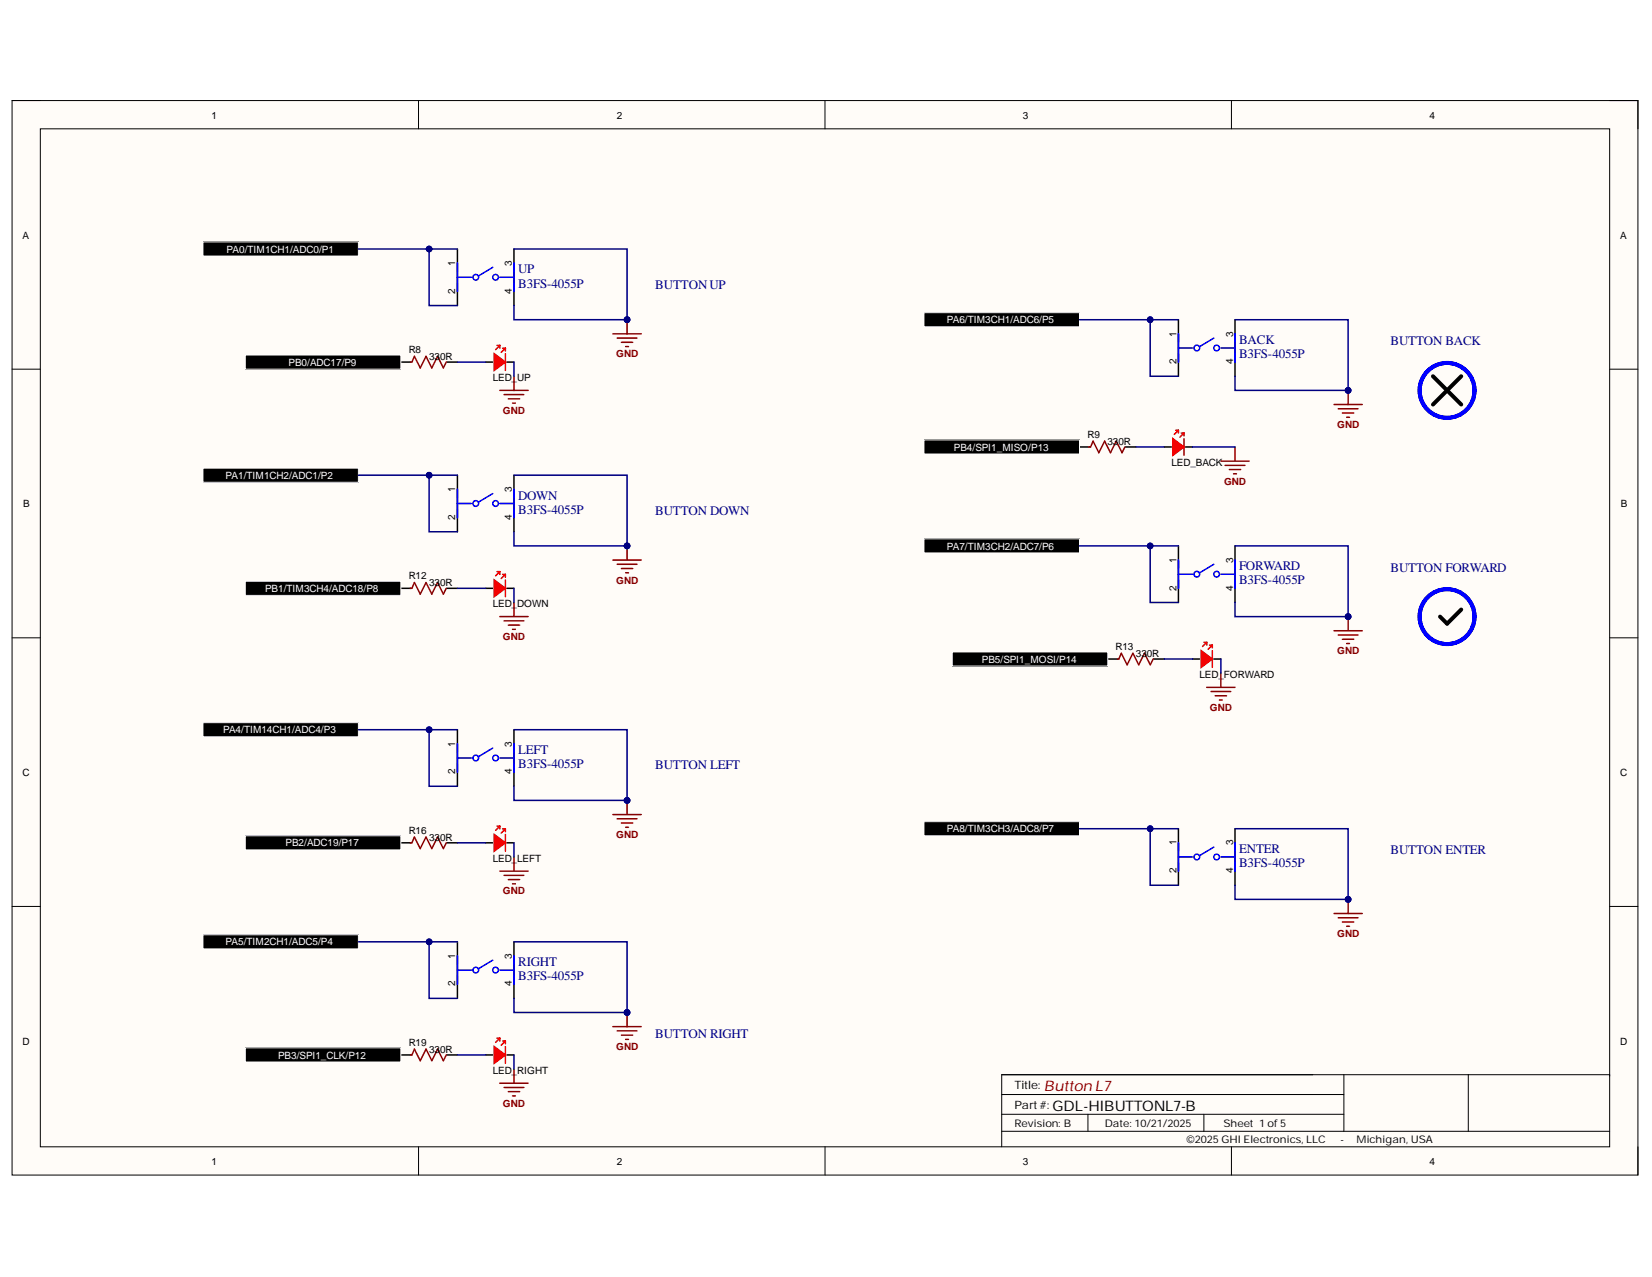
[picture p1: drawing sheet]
<svg xmlns="http://www.w3.org/2000/svg" width="279mm" height="216mm" viewBox="0 0 279 216" stroke-linecap="round" stroke-linejoin="round" font-family="sans-serif">
<path d="M2 17h275v181.7h-275z" fill-rule="evenodd" fill="#fffcf8"/>
<path d="M2 17h275v181.7h-275z" fill="none" stroke="#000" stroke-width=".17"/>
<path d="M6.8 21.8h265.4v172.1h-265.4z" fill-rule="evenodd" fill="#fffcf8"/>
<g fill="none" stroke="#000" stroke-width=".17">
<path d="M2 17h4.8M70.8 17v4.8M139.5 17v4.8M208.3 17v4.8M272.2 17h4.8v4.8M6.8 21.8h265.4v172.1h-265.4zM2 62.4h4.8M272.2 62.4h4.8M2 107.8h4.8M272.2 107.8h4.8M2 153.3h4.8M272.2 153.3h4.8"/>
<path d="M70.8 193.9v4.8M139.5 193.9v4.8M169.4 188.4h57.9M169.4 191.3h102.8M169.4 185.1h57.9M184 188.4v2.9M203.6 188.4v2.9M208.3 193.9v4.8M227.3 181.7v9.6M248.3 181.7v9.6M272.2 181.9v-.2h-102.8v12.2M277 193.9v4.8"/>
</g>
<path d="M103.7 56.4h4.7M104.4 57.2h3.3M105.1 57.9h1.9M105.8 58.6h.5M106.1 54.1v2.3" fill="none" stroke="#800000" stroke-width=".25"/>
<circle cx="106.1" cy="54" r=".48" fill="#000080"/>
<circle cx="106.1" cy="54" r=".48" fill="none" stroke="#000080" stroke-width=".17"/>
<path d="M82.1 61.2h1.2M85.7 61.2h1.2" fill="none" stroke="#000" stroke-width=".25"/>
<path d="M85 58.9h.5v.4" fill="none" stroke="#f00" stroke-width=".25"/>
<path d="M83.6 59.8l1.9 1.4-1.9 1.4z" fill="#f00"/>
<path d="M83.6 59.8l1.9 1.4-1.9 1.4zM84.1 58.4h.4M84.5 58.4v.5M84.5 58.4l-.7 .7M85.5 59.8v2.8M85.5 58.9l-.7 .7" fill="none" stroke="#f00" stroke-width=".25"/>
<path d="M67.8 61.2h1.7M75.6 61.2h1.8" fill="none" stroke="#000" stroke-width=".25"/>
<path d="M69.4 61.2h.3l.4-1 1 2 1-2 .9 2 1-2 1 2 .5-1" fill="none" stroke="#980000" stroke-width=".25"/>
<path d="M103.7 94.7h4.7M104.4 95.4h3.3M105.1 96.1h1.9M105.8 96.8h.5M106.1 92.3v2.4" fill="none" stroke="#800000" stroke-width=".25"/>
<circle cx="106.1" cy="92.3" r=".48" fill="#000080"/>
<circle cx="106.1" cy="92.3" r=".48" fill="none" stroke="#000080" stroke-width=".17"/>
<path d="M82.1 99.5h1.2M85.7 99.5h1.2" fill="none" stroke="#000" stroke-width=".25"/>
<path d="M85 97.1h.5v.5" fill="none" stroke="#f00" stroke-width=".25"/>
<path d="M83.6 98.1l1.9 1.4-1.9 1.4z" fill="#f00"/>
<path d="M83.6 98.1l1.9 1.4-1.9 1.4zM84.1 96.6h.4M84.5 96.6v.5M84.5 96.6l-.7 .7M85.5 98.1v2.8M85.5 97.1l-.7 .7" fill="none" stroke="#f00" stroke-width=".25"/>
<path d="M67.8 99.5h1.7M75.6 99.5h1.8" fill="none" stroke="#000" stroke-width=".25"/>
<path d="M69.4 99.5h.3l.4-1 1 1.9 1-1.9 .9 1.9 1-1.9 1 1.9 .5-.9" fill="none" stroke="#980000" stroke-width=".25"/>
<path d="M103.7 137.7h4.7M104.4 138.4h3.3M105.1 139.1h1.9M105.8 139.9h.5M106.1 135.3v2.4" fill="none" stroke="#800000" stroke-width=".25"/>
<circle cx="106.1" cy="135.3" r=".48" fill="#000080"/>
<circle cx="106.1" cy="135.3" r=".48" fill="none" stroke="#000080" stroke-width=".17"/>
<path d="M82.1 142.5h1.2M85.7 142.5h1.2" fill="none" stroke="#000" stroke-width=".25"/>
<path d="M85 140.1h.5v.5" fill="none" stroke="#f00" stroke-width=".25"/>
<path d="M83.6 141.1l1.9 1.4-1.9 1.4z" fill="#f00"/>
<path d="M84.1 139.7h.4M84.5 139.7v.4M84.5 139.7l-.7 .7M83.6 141.1l1.9 1.4-1.9 1.4zM85.5 141.1v2.8M85.5 140.1l-.7 .8" fill="none" stroke="#f00" stroke-width=".25"/>
<path d="M67.8 142.5h1.7M75.6 142.5h1.8" fill="none" stroke="#000" stroke-width=".25"/>
<path d="M69.4 142.5h.3l.4-1 1 2 1-2 .9 2 1-2 1 2 .5-1" fill="none" stroke="#980000" stroke-width=".25"/>
<path d="M103.7 173.6h4.7M104.4 174.3h3.3M105.1 175h1.9M105.8 175.7h.5M106.1 171.2v2.4" fill="none" stroke="#800000" stroke-width=".25"/>
<circle cx="106.1" cy="171.2" r=".48" fill="#000080"/>
<circle cx="106.1" cy="171.2" r=".48" fill="none" stroke="#000080" stroke-width=".17"/>
<path d="M82.1 178.4h1.2M85.7 178.4h1.2" fill="none" stroke="#000" stroke-width=".25"/>
<path d="M85 176h.5v.5" fill="none" stroke="#f00" stroke-width=".25"/>
<path d="M83.6 176.9l1.9 1.5-1.9 1.4z" fill="#f00"/>
<path d="M83.6 176.9l1.9 1.5-1.9 1.4zM84.1 175.5h.4M84.5 175.5v.5M84.5 175.5l-.7 .7M85.5 176.9v2.9M85.5 176l-.7 .7" fill="none" stroke="#f00" stroke-width=".25"/>
<path d="M67.8 178.4h1.7M75.6 178.4h1.8" fill="none" stroke="#000" stroke-width=".25"/>
<path d="M69.4 178.4h.3l.4-1 1 1.9 1-1.9 .9 1.9 1-1.9 1 1.9 .5-.9" fill="none" stroke="#980000" stroke-width=".25"/>
<path d="M225.6 68.4h4.8M226.3 69.1h3.4M227 69.8h2M227.8 70.5h.4M228 66v2.4" fill="none" stroke="#800000" stroke-width=".25"/>
<circle cx="228" cy="66" r=".48" fill="#000080"/>
<circle cx="228" cy="66" r=".48" fill="none" stroke="#000080" stroke-width=".17"/>
<path d="M196.9 75.6h1.2M200.5 75.6h1.2" fill="none" stroke="#000" stroke-width=".25"/>
<path d="M199.8 73.2h.4v.5" fill="none" stroke="#f00" stroke-width=".25"/>
<path d="M198.4 74.2l1.8 1.4-1.8 1.4z" fill="#f00"/>
<path d="M198.4 74.2l1.8 1.4-1.8 1.4zM198.8 72.7h.5M199.3 72.7v.5M199.3 72.7l-.7 .7M200.2 74.2v2.8M200.2 73.2l-.7 .7" fill="none" stroke="#f00" stroke-width=".25"/>
<path d="M182.6 75.6h1.7M190.3 75.6h1.8" fill="none" stroke="#000" stroke-width=".25"/>
<path d="M184.1 75.6h.3l.5-1 .9 1.9 1-1.9 1 1.9 1-1.9 1 1.9 .5-.9" fill="none" stroke="#980000" stroke-width=".25"/>
<path d="M225.6 106.6h4.8M226.3 107.4h3.4M227 108.1h2M227.8 108.8h.4M228 104.3v2.3" fill="none" stroke="#800000" stroke-width=".25"/>
<circle cx="228" cy="104.3" r=".48" fill="#000080"/>
<circle cx="228" cy="104.3" r=".48" fill="none" stroke="#000080" stroke-width=".17"/>
<path d="M201.7 111.4h1.2M205.3 111.4h1.2" fill="none" stroke="#000" stroke-width=".25"/>
<path d="M204.6 109.1h.4v.4" fill="none" stroke="#f00" stroke-width=".25"/>
<path d="M203.2 110l1.8 1.4-1.8 1.4z" fill="#f00"/>
<path d="M203.2 110l1.8 1.4-1.8 1.4zM203.6 108.6h.5M204.1 108.6v.5M204.1 108.6l-.7 .7M205 110v2.8M205 109.1l-.7 .7" fill="none" stroke="#f00" stroke-width=".25"/>
<path d="M187.4 111.4h1.6M195.1 111.4h1.8" fill="none" stroke="#000" stroke-width=".25"/>
<path d="M188.9 111.4h.3l.4-1 1 2 1-2 1 2 1-2 .9 2 .5-1" fill="none" stroke="#980000" stroke-width=".25"/>
<path d="M225.6 154.4h4.8M226.3 155.2h3.4M227 155.9h2M227.8 156.6h.4M228 152.1v2.3" fill="none" stroke="#800000" stroke-width=".25"/>
<circle cx="228" cy="152.1" r=".48" fill="#000080"/>
<circle cx="228" cy="152.1" r=".48" fill="none" stroke="#000080" stroke-width=".17"/>
<g fill="none" stroke="#000" stroke-width=".25">
<path d="M77.4 42.1v9.6M86.9 46.9v4.8M199.3 54.1v9.5M208.9 54.1v9.5M77.4 80.3v9.6M86.9 80.3v9.6M199.3 92.3v9.6M208.9 92.3v9.6M77.4 123.4v9.5M86.9 123.4v9.5M77.4 159.2v9.6M86.9 159.2v9.6"/>
<path d="M199.3 140.1v9.6M208.9 140.1v9.6"/>
</g>
<g fill="none" stroke="#00f" stroke-width=".25">
<path d="M77.4 46.9h2.4M77.4 44.5v4.8M83.3 45.2l-2.4 1.4M86.9 46.9v2.4M199.3 58.8h2.4M199.3 56.4v4.8M205.3 57.2l-2.4 1.4M206.5 58.8h2.4M208.9 56.4v4.8M77.4 82.7v4.8M77.4 85.1h2.4M83.3 83.5l-2.4 1.4"/>
<path d="M84.5 85.1h2.4M86.9 82.7v4.8M199.3 94.7v4.8M199.3 97.1h2.4M205.3 95.4l-2.4 1.4M206.5 97.1h2.4M208.9 94.7v4.8M77.4 125.8v4.7M77.4 128.2h2.4M83.3 126.5l-2.4 1.4M84.5 128.2h2.4M86.9 125.8v4.7"/>
<path d="M199.3 142.5v4.8M199.3 144.9h2.4M205.3 143.2l-2.4 1.4M206.5 144.9h2.4M208.9 142.5v4.8M77.4 161.6v4.8M77.4 164h2.4M83.3 162.3l-2.4 1.5M84.5 164h2.4M86.9 161.6v4.8"/>
<circle cx="80.5" cy="46.9" r=".48"/>
<circle cx="83.8" cy="46.9" r=".48"/>
<circle cx="202.4" cy="58.8" r=".48"/>
<circle cx="205.8" cy="58.8" r=".48"/>
<circle cx="80.5" cy="85.1" r=".48"/>
<circle cx="83.8" cy="85.1" r=".48"/>
<circle cx="202.4" cy="97.1" r=".48"/>
<circle cx="205.8" cy="97.1" r=".48"/>
<circle cx="80.5" cy="128.2" r=".48"/>
<circle cx="83.8" cy="128.2" r=".48"/>
<circle cx="202.4" cy="144.9" r=".48"/>
<circle cx="205.8" cy="144.9" r=".48"/>
<circle cx="80.5" cy="164" r=".48"/>
<circle cx="83.8" cy="164" r=".48"/>
</g>
<g fill="#000">
<path d="M34.3 40.9h26.3v2.4h-26.3z" fill-rule="evenodd"/>
<path d="M156.3 52.9h26.3v2.4h-26.3z" fill-rule="evenodd"/>
<path d="M34.3 79.1h26.3v2.4h-26.3z" fill-rule="evenodd"/>
<path d="M41.5 60h26.3v2.4h-26.3z" fill-rule="evenodd"/>
<path d="M156.3 74.4h26.3v2.4h-26.3z" fill-rule="evenodd"/>
<path d="M41.5 98.3h26.3v2.4h-26.3z" fill-rule="evenodd"/>
<path d="M156.3 91.1h26.3v2.4h-26.3z" fill-rule="evenodd"/>
<path d="M161.1 110.2h26.3v2.4h-26.3z" fill-rule="evenodd"/>
<path d="M34.3 122.2h26.3v2.4h-26.3z" fill-rule="evenodd"/>
<path d="M156.3 138.9h26.3v2.4h-26.3z" fill-rule="evenodd"/>
<path d="M34.3 158h26.3v2.4h-26.3z" fill-rule="evenodd"/>
<path d="M41.5 141.3h26.3v2.4h-26.3z" fill-rule="evenodd"/>
<path d="M41.5 177.2h26.3v2.4h-26.3z" fill-rule="evenodd"/>
</g>
<g fill="none" stroke="#fff" stroke-width=".17">
<path d="M34.3 40.9h26.3v2.4h-26.3zM156.3 52.9h26.3v2.4h-26.3zM34.3 79.1h26.3v2.4h-26.3zM41.5 60h26.3v2.4h-26.3zM156.3 74.4h26.3v2.4h-26.3zM41.5 98.3h26.3v2.4h-26.3zM156.3 91.1h26.3v2.4h-26.3zM161.1 110.2h26.3v2.4h-26.3zM34.3 122.2h26.3v2.4h-26.3zM156.3 138.9h26.3v2.4h-26.3zM34.3 158h26.3v2.4h-26.3zM41.5 141.3h26.3v2.4h-26.3z"/>
<path d="M41.5 177.2h26.3v2.4h-26.3z"/>
</g>
<g fill="none" stroke="#800000" stroke-width=".25">
<path d="M84.5 66h4.8M85.2 66.7h3.4M86 67.4h1.9M86.7 68.2h.5M86.9 63.6v2.4M206.5 78h4.8M207.2 78.7h3.3M207.9 79.4h1.9M208.9 75.6v2.4M208.6 80.1h.5M84.5 104.2h4.8M85.2 105h3.4"/>
<path d="M86 105.7h1.9M86.7 106.4h.5M86.9 101.9v2.3M204.1 116.2h4.8M204.8 116.9h3.4M205.5 117.6h1.9M206.2 118.4h.5M206.5 113.8v2.4M84.5 147.3h4.8M85.2 148h3.4M86 148.7h1.9M86.7 149.4h.5"/>
<path d="M86.9 144.9v2.4M84.5 183.1h4.8M85.3 183.9h3.3M86 184.6h1.9M86.7 185.3h.5M86.9 180.7v2.4"/>
</g>
<g fill="none" stroke="#00f" stroke-width=".68">
<circle cx="244.7" cy="66" r="4.6"/>
<circle cx="244.7" cy="104.3" r="4.6"/>
</g>
<path d="M242.4 63.6l4.7 4.8M247.1 63.6l-4.7 4.8M247.1 103.1l-2.4 2.3-1.2-1.1" fill="none" stroke="#000" stroke-width=".68"/>
<path d="M86.9 42.1h19.2v12M77.4 61.2h4.7" fill="none" stroke="#000080" stroke-width=".25"/>
<circle cx="106.1" cy="54" r=".48" fill="#000080"/>
<circle cx="106.1" cy="54" r=".48" fill="none" stroke="#000080" stroke-width=".17"/>
<path d="M86.9 51.7v2.4h19.2" fill="none" stroke="#000080" stroke-width=".25"/>
<circle cx="106.1" cy="54" r=".48" fill="#000080"/>
<circle cx="106.1" cy="54" r=".48" fill="none" stroke="#000080" stroke-width=".17"/>
<path d="M77.4 99.5h4.7M86.9 80.3h19.2v12" fill="none" stroke="#000080" stroke-width=".25"/>
<circle cx="106.1" cy="92.3" r=".48" fill="#000080"/>
<circle cx="106.1" cy="92.3" r=".48" fill="none" stroke="#000080" stroke-width=".17"/>
<path d="M86.9 89.9v2.4h19.2" fill="none" stroke="#000080" stroke-width=".25"/>
<circle cx="106.1" cy="92.3" r=".48" fill="#000080"/>
<circle cx="106.1" cy="92.3" r=".48" fill="none" stroke="#000080" stroke-width=".17"/>
<path d="M86.9 123.4h19.2v11.9M77.4 142.5h4.7" fill="none" stroke="#000080" stroke-width=".25"/>
<circle cx="106.1" cy="135.3" r=".48" fill="#000080"/>
<circle cx="106.1" cy="135.3" r=".48" fill="none" stroke="#000080" stroke-width=".17"/>
<path d="M86.9 132.9v2.4h19.2" fill="none" stroke="#000080" stroke-width=".25"/>
<circle cx="106.1" cy="135.3" r=".48" fill="#000080"/>
<circle cx="106.1" cy="135.3" r=".48" fill="none" stroke="#000080" stroke-width=".17"/>
<path d="M86.9 159.2h19.2v12M77.4 178.4h4.7" fill="none" stroke="#000080" stroke-width=".25"/>
<circle cx="106.1" cy="171.2" r=".48" fill="#000080"/>
<circle cx="106.1" cy="171.2" r=".48" fill="none" stroke="#000080" stroke-width=".17"/>
<path d="M86.9 168.8v2.4h19.2" fill="none" stroke="#000080" stroke-width=".25"/>
<circle cx="106.1" cy="171.2" r=".48" fill="#000080"/>
<circle cx="106.1" cy="171.2" r=".48" fill="none" stroke="#000080" stroke-width=".17"/>
<path d="M208.9 54.1h19.1v11.9M192.1 75.6h4.8" fill="none" stroke="#000080" stroke-width=".25"/>
<circle cx="228" cy="66" r=".48" fill="#000080"/>
<circle cx="228" cy="66" r=".48" fill="none" stroke="#000080" stroke-width=".17"/>
<path d="M208.9 63.6v2.4h19.1" fill="none" stroke="#000080" stroke-width=".25"/>
<circle cx="228" cy="66" r=".48" fill="#000080"/>
<circle cx="228" cy="66" r=".48" fill="none" stroke="#000080" stroke-width=".17"/>
<path d="M208.9 92.3h19.1v12M196.9 111.4h4.8" fill="none" stroke="#000080" stroke-width=".25"/>
<circle cx="228" cy="104.3" r=".48" fill="#000080"/>
<circle cx="228" cy="104.3" r=".48" fill="none" stroke="#000080" stroke-width=".17"/>
<path d="M208.9 101.9v2.4h19.1" fill="none" stroke="#000080" stroke-width=".25"/>
<circle cx="228" cy="104.3" r=".48" fill="#000080"/>
<circle cx="228" cy="104.3" r=".48" fill="none" stroke="#000080" stroke-width=".17"/>
<path d="M208.9 140.1h19.1v12" fill="none" stroke="#000080" stroke-width=".25"/>
<circle cx="228" cy="152.1" r=".48" fill="#000080"/>
<circle cx="228" cy="152.1" r=".48" fill="none" stroke="#000080" stroke-width=".17"/>
<path d="M208.9 149.7v2.4h19.1" fill="none" stroke="#000080" stroke-width=".25"/>
<circle cx="228" cy="152.1" r=".48" fill="#000080"/>
<circle cx="228" cy="152.1" r=".48" fill="none" stroke="#000080" stroke-width=".17"/>
<path d="M194.5 54.1v9.5h4.8" fill="none" stroke="#000080" stroke-width=".25"/>
<circle cx="194.5" cy="54.1" r=".48" fill="#000080"/>
<circle cx="194.5" cy="54.1" r=".48" fill="none" stroke="#000080" stroke-width=".17"/>
<path d="M194.5 92.3v9.6h4.8" fill="none" stroke="#000080" stroke-width=".25"/>
<circle cx="194.5" cy="92.3" r=".48" fill="#000080"/>
<circle cx="194.5" cy="92.3" r=".48" fill="none" stroke="#000080" stroke-width=".17"/>
<path d="M194.5 140.1v9.6h4.8" fill="none" stroke="#000080" stroke-width=".25"/>
<circle cx="194.5" cy="140.1" r=".48" fill="#000080"/>
<circle cx="194.5" cy="140.1" r=".48" fill="none" stroke="#000080" stroke-width=".17"/>
<path d="M72.6 42.1v9.6h4.8" fill="none" stroke="#000080" stroke-width=".25"/>
<circle cx="72.6" cy="42.1" r=".48" fill="#000080"/>
<circle cx="72.6" cy="42.1" r=".48" fill="none" stroke="#000080" stroke-width=".17"/>
<path d="M72.6 80.3v9.6h4.8" fill="none" stroke="#000080" stroke-width=".25"/>
<circle cx="72.6" cy="80.3" r=".48" fill="#000080"/>
<circle cx="72.6" cy="80.3" r=".48" fill="none" stroke="#000080" stroke-width=".17"/>
<path d="M72.6 123.4v9.5h4.8" fill="none" stroke="#000080" stroke-width=".25"/>
<circle cx="72.6" cy="123.4" r=".48" fill="#000080"/>
<circle cx="72.6" cy="123.4" r=".48" fill="none" stroke="#000080" stroke-width=".17"/>
<path d="M72.6 159.2v9.6h4.8" fill="none" stroke="#000080" stroke-width=".25"/>
<circle cx="72.6" cy="159.2" r=".48" fill="#000080"/>
<circle cx="72.6" cy="159.2" r=".48" fill="none" stroke="#000080" stroke-width=".17"/>
<path d="M86.9 61.2v2.4M201.7 75.6h7.2M86.9 99.5v2.4M206.5 111.4v2.4M60.6 159.2h16.8M86.9 142.5v2.4M86.9 178.4v2.3" fill="none" stroke="#000080" stroke-width=".25"/>
<circle cx="72.6" cy="159.2" r=".48" fill="#000080"/>
<circle cx="72.6" cy="159.2" r=".48" fill="none" stroke="#000080" stroke-width=".17"/>
<path d="M60.6 123.4h16.8" fill="none" stroke="#000080" stroke-width=".25"/>
<circle cx="72.6" cy="123.4" r=".48" fill="#000080"/>
<circle cx="72.6" cy="123.4" r=".48" fill="none" stroke="#000080" stroke-width=".17"/>
<path d="M60.6 80.3h16.8" fill="none" stroke="#000080" stroke-width=".25"/>
<circle cx="72.6" cy="80.3" r=".48" fill="#000080"/>
<circle cx="72.6" cy="80.3" r=".48" fill="none" stroke="#000080" stroke-width=".17"/>
<path d="M60.6 42.1h16.8" fill="none" stroke="#000080" stroke-width=".25"/>
<circle cx="72.6" cy="42.1" r=".48" fill="#000080"/>
<circle cx="72.6" cy="42.1" r=".48" fill="none" stroke="#000080" stroke-width=".17"/>
<path d="M182.6 140.1h16.7" fill="none" stroke="#000080" stroke-width=".25"/>
<circle cx="194.5" cy="140.1" r=".48" fill="#000080"/>
<circle cx="194.5" cy="140.1" r=".48" fill="none" stroke="#000080" stroke-width=".17"/>
<path d="M182.6 92.3h16.7" fill="none" stroke="#000080" stroke-width=".25"/>
<circle cx="194.5" cy="92.3" r=".48" fill="#000080"/>
<circle cx="194.5" cy="92.3" r=".48" fill="none" stroke="#000080" stroke-width=".17"/>
<path d="M182.6 54.1h16.7" fill="none" stroke="#000080" stroke-width=".25"/>
<circle cx="194.5" cy="54.1" r=".48" fill="#000080"/>
<circle cx="194.5" cy="54.1" r=".48" fill="none" stroke="#000080" stroke-width=".17"/>
<text font-size="5.6" fill="#00f" x="86.4" y="45.5">PIUP03</text>
<text font-size="2.5" fill="#800000" x="176.6" y="184.4">Button L7</text>
<text font-size="2.5" x="178" y="187.8">GDL-HIBUTTONL7-B</text>
<g font-size="2.2" fill="#000080">
<text x="87.6" y="46.2">UP</text>
<text x="87.6" y="48.6">B3FS-4055P</text>
<text x="110.8" y="48.8">BUTTONUP</text>
<text x="209.6" y="58.2">BACK</text>
<text x="235.2" y="58.4">BUTTON BACK</text>
<text x="209.6" y="60.6">B3FS-4055P</text>
<text x="87.6" y="84.5">DOWN</text>
<text x="87.6" y="86.9">B3FS-4055P</text>
<text x="110.8" y="87.1">BUTTON DOWN</text>
<text x="209.6" y="96.4">FORWARD</text>
<text x="209.6" y="98.8">B3FS-4055P</text>
<text x="235.2" y="96.7">BUTTON FORWARD</text>
<text x="87.6" y="127.5">LEFT</text>
<text x="87.6" y="129.9">B3FS-4055P</text>
<text x="110.8" y="130.1">BUTTON LEFT</text>
<text x="209.6" y="144.2">ENTER</text>
<text x="209.6" y="146.6">B3FS-4055P</text>
<text x="235.2" y="144.5">BUTTON ENTER</text>
<text x="87.6" y="163.3">RIGHT</text>
<text x="87.6" y="165.8">B3FS-4055P</text>
<text x="110.8" y="175.5">BUTTON RIGHT</text>
</g>
<g font-size="1.9">
<text x="171.6" y="184.1">Title:</text>
<text x="171.6" y="187.5">Part#:</text>
</g>
<g font-size="1.8">
<text x="171.6" y="190.5">Revision: B</text>
<text x="186.9" y="190.5">Date: 10/21/2025</text>
<text x="206.9" y="190.5">Sheet 1 of5</text>
<text x="200.7" y="193.3">©2025GHI Electronics, LLC</text>
<text x="226.7" y="193.3">-</text>
<text x="229.4" y="193.3">Michigan, USA</text>
</g>
<g font-size="1.7">
<text x="35.8" y="20">1</text>
<text x="104.3" y="20">2</text>
<text x="173" y="20">3</text>
<text x="241.8" y="20">4</text>
<text x="3.8" y="40.3">A</text>
<text x="274" y="40.3">A</text>
<text x="77" y="45" transform="rotate(-90 77 45)">1</text>
<text x="86.5" y="45" transform="rotate(-90 86.5 45)">3</text>
<text x="77" y="49.6" transform="rotate(-90 77 49.6)">2</text>
<text x="86.5" y="49.6" transform="rotate(-90 86.5 49.6)">4</text>
<text x="69.1" y="59.7">R8</text>
<text x="199" y="56.9" transform="rotate(-90 199 56.9)">1</text>
<text x="208.5" y="56.9" transform="rotate(-90 208.5 56.9)">3</text>
<text x="72.6" y="60.9">330R</text>
<text x="83.3" y="64.4">LED_UP</text>
<text x="199" y="61.6" transform="rotate(-90 199 61.6)">2</text>
<text x="208.5" y="61.6" transform="rotate(-90 208.5 61.6)">4</text>
<text x="183.9" y="74">R9</text>
<text x="187.3" y="75.3">330R</text>
<text x="77" y="83.2" transform="rotate(-90 77 83.2)">1</text>
<text x="86.5" y="83.2" transform="rotate(-90 86.5 83.2)">3</text>
<text x="198.1" y="78.8">LED_BACK</text>
<text x="3.9" y="85.8">B</text>
<text x="77" y="87.9" transform="rotate(-90 77 87.9)">2</text>
<text x="86.5" y="87.9" transform="rotate(-90 86.5 87.9)">4</text>
<text x="274.1" y="85.8">B</text>
<text x="199" y="95.1" transform="rotate(-90 199 95.1)">1</text>
<text x="208.5" y="95.1" transform="rotate(-90 208.5 95.1)">3</text>
<text x="69.1" y="97.9">R12</text>
<text x="72.6" y="99.1">330R</text>
<text x="199" y="99.9" transform="rotate(-90 199 99.9)">2</text>
<text x="208.5" y="99.9" transform="rotate(-90 208.5 99.9)">4</text>
<text x="83.3" y="102.7">LED_DOWN</text>
<text x="188.7" y="109.9">R13</text>
<text x="192.1" y="111">330R</text>
<text x="202.9" y="114.7">LED_FORWARD</text>
<text x="3.8" y="131.2">C</text>
<text x="77" y="130.9" transform="rotate(-90 77 130.9)">2</text>
<text x="77" y="126.3" transform="rotate(-90 77 126.3)">1</text>
<text x="86.5" y="130.9" transform="rotate(-90 86.5 130.9)">4</text>
<text x="86.5" y="126.3" transform="rotate(-90 86.5 126.3)">3</text>
<text x="274" y="131.2">C</text>
<text x="69.1" y="141">R16</text>
<text x="72.6" y="142.2">330R</text>
<text x="199" y="142.9" transform="rotate(-90 199 142.9)">1</text>
<text x="208.5" y="142.9" transform="rotate(-90 208.5 142.9)">3</text>
<text x="83.3" y="145.7">LED_LEFT</text>
<text x="199" y="147.7" transform="rotate(-90 199 147.7)">2</text>
<text x="208.5" y="147.7" transform="rotate(-90 208.5 147.7)">4</text>
<text x="77" y="166.8" transform="rotate(-90 77 166.8)">2</text>
<text x="77" y="162.1" transform="rotate(-90 77 162.1)">1</text>
<text x="86.5" y="166.8" transform="rotate(-90 86.5 166.8)">4</text>
<text x="86.5" y="162.1" transform="rotate(-90 86.5 162.1)">3</text>
<text x="3.8" y="176.6">D</text>
<text x="69.1" y="176.8">R19</text>
<text x="72.6" y="178">330R</text>
<text x="274" y="176.6">D</text>
<text x="83.3" y="181.6">LED_RIGHT</text>
<text x="35.8" y="196.9">1</text>
<text x="104.3" y="196.9">2</text>
<text x="173" y="196.9">3</text>
<text x="241.8" y="196.9">4</text>
</g>
<g font-size="1.7" fill="#fff">
<text x="38.3" y="42.7">PA0/TIM1CH1/ADC0/P1</text>
<text x="160.1" y="54.6">PA6/TIM3CH1/ADC6/P5</text>
<text x="48.8" y="61.8">PB0/ADC17/P9</text>
<text x="161.3" y="76.2">PB4/SPI1_MISO/P13</text>
<text x="38.2" y="80.9">PA1/TIM1CH2/ADC1/P2</text>
<text x="160.1" y="92.9">PA7/TIM3CH2/ADC7/P6</text>
<text x="44.8" y="100.1">PB1/TIM3CH4/ADC18/P8</text>
<text x="166.1" y="112.1">PB5/SPI1_MOSI/P14</text>
<text x="37.7" y="124">PA4/TIM14CH1/ADC4/P3</text>
<text x="48.3" y="143.1">PB2/ADC19/P17</text>
<text x="160.1" y="140.7">PA8/TIM3CH3/ADC8/P7</text>
<text x="38.2" y="159.8">PA5/TIM2CH1/ADC5/P4</text>
<text x="47" y="179">PB3/SPI1_CLK/P12</text>
</g>
<g font-size="1.7" fill="#800000">
<text x="104.2" y="60.4">GND</text>
<text x="85" y="69.9">GND</text>
<text x="226.1" y="72.4">GND</text>
<text x="207" y="82">GND</text>
<text x="104.2" y="98.7">GND</text>
<text x="85" y="108.3">GND</text>
<text x="226.1" y="110.6">GND</text>
<text x="204.6" y="120.2">GND</text>
<text x="104.2" y="141.7">GND</text>
<text x="85" y="151.2">GND</text>
<text x="226.1" y="158.4">GND</text>
<text x="104.2" y="177.5">GND</text>
<text x="85" y="187.1">GND</text>
</g>
</svg>
